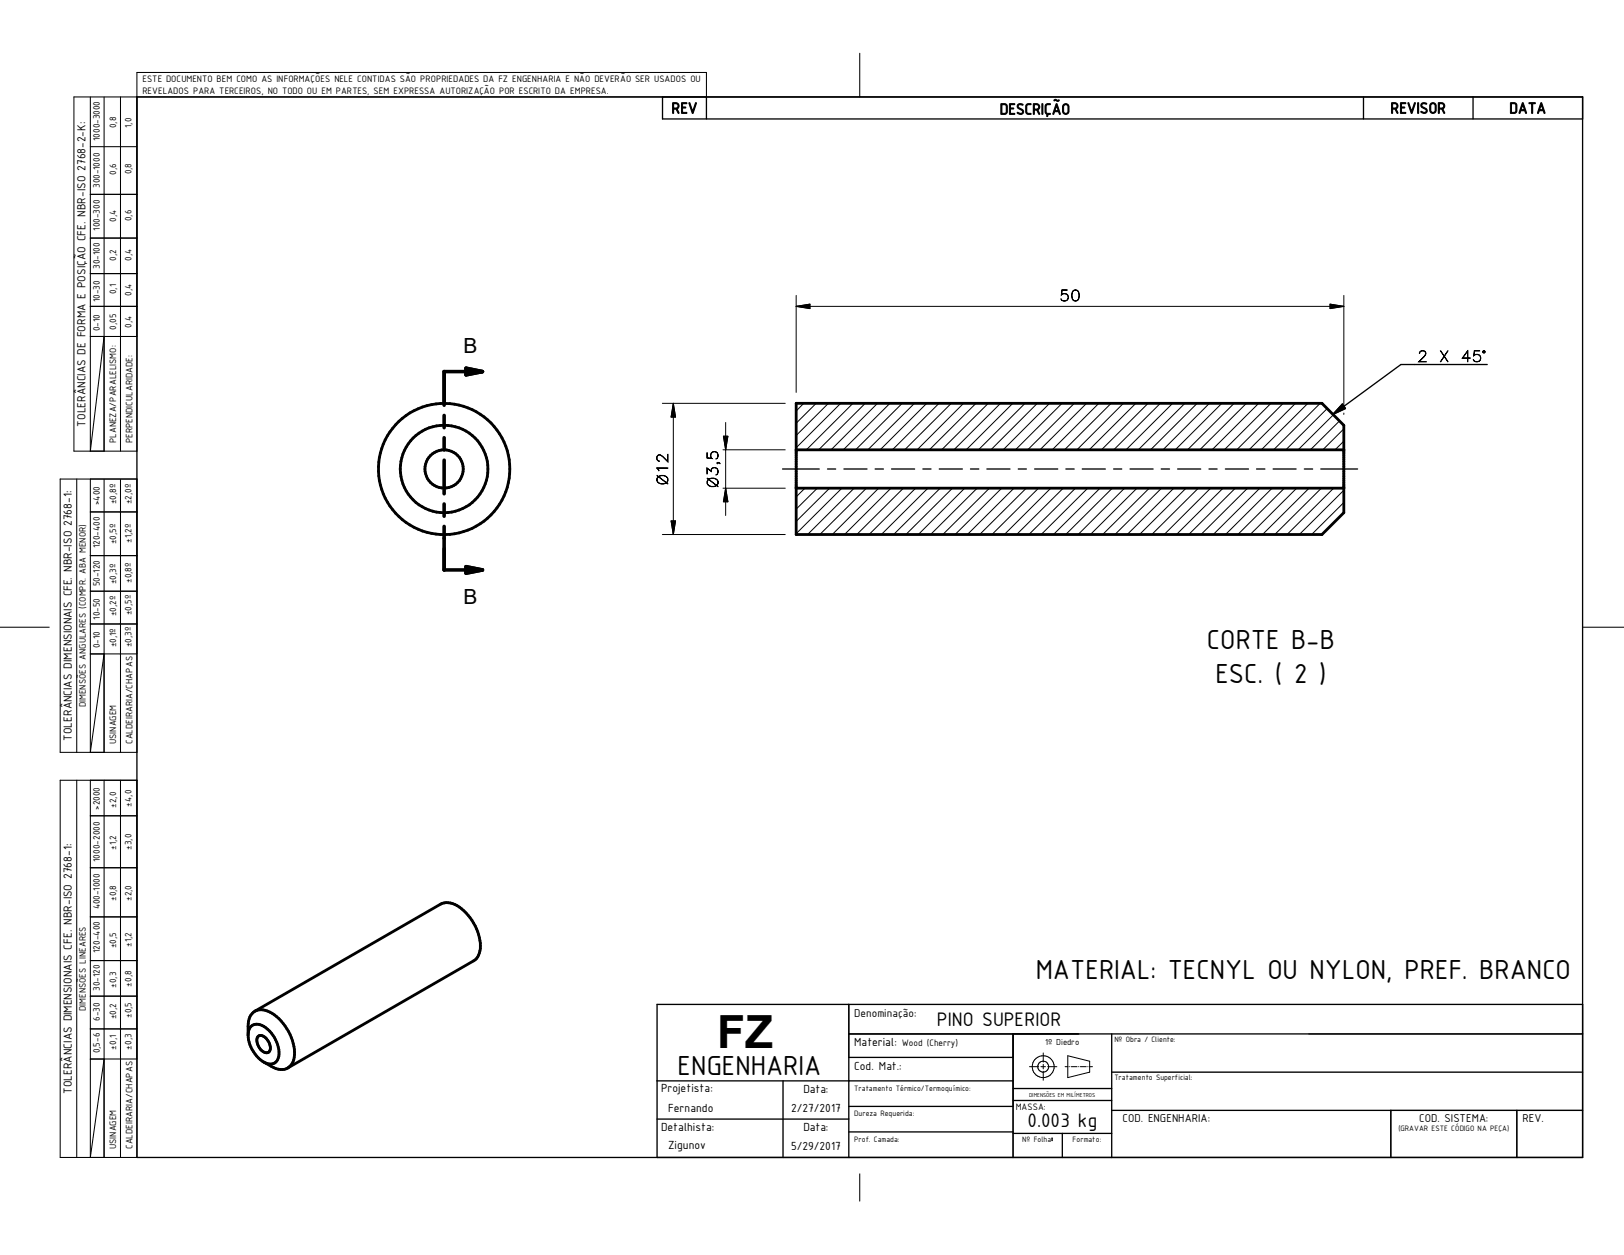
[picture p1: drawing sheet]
<svg xmlns="http://www.w3.org/2000/svg" width="279mm" height="216mm" viewBox="0 0 279 216" stroke-linecap="round" stroke-linejoin="round" font-family="sans-serif">
<g fill="none" stroke="#000" stroke-width=".48">
<path d="M137 69.4h90.4l3.8 3.8v15l-3.8 3.8h-90.4zM137 77.4h94.2M137 84h94.2M42.7 178.1v-1.6a2.43 2.43 0 0 1 2.2-2.8 6 6 0 0 1 4.4 3.3 6.8 6.8 0 0 1 1.1 5.7 2.24 2.24 0 0 1-3.3 1l-1.7-1M43.2 176.6a2.09 2.09 0 0 1 2.9 .5 5 5 0 0 1 1.7 5.2 1.68 1.68 0 0 1-2.7 .2 5.3 5.3 0 0 1-2.2-5.4zM43.9 174l31.9-18.5a3.5 3.5 0 0 1 4 1.2 8.4 8.4 0 0 1 2.8 6.9l-.4 1-.7 .7-32 18.4M44.5 178.2a1.6 1.6 0 0 1 1.8 1.3 1.03 1.03 0 0 1-.4 1.6 2.14 2.14 0 0 1-1.5-2.7z"/>
<circle cx="76.4" cy="80.7" r="3.3"/>
<circle cx="76.4" cy="80.7" r="7.5"/>
<circle cx="76.4" cy="80.7" r="11.3"/>
</g>
<g fill="none" stroke="#000" stroke-width=".18">
<path d="M12.7 16.7h108.8v-4.2h-97.9v65.1h-10.9zM15.5 16.7v60.9l2.4-19.7M17.9 16.7v60.9M20.7 16.7v60.9M147.9 9.2v7.5M15.5 25.2h8.1M15.5 33.4h8.1M15.5 57.9h8.1M15.5 47.1h8.1M15.5 41h8.1M15.5 52.7h8.1M10.4 82.4h13.2v47h-13.2z"/>
<path d="M13.2 82.4v47M15.5 82.4v47l2.4-16.9M15.5 95.6h8.1M15.5 88.1h8.1M17.9 82.5v46.9M20.7 82.5v46.9M0 107.9h8.5M15.5 112.5h8.1M15.5 107.3h8.1M15.5 101.7h8.1M272.3 107.9h7.1M10.4 134.2h13.2v64.9h-13.2z"/>
<path d="M13.2 134.2v64.9M15.5 134.2v64.9l2.4-16.9M17.9 134.2v64.9M20.7 134.2v64.9M15.5 140.3h8.1M15.5 149.3h8.1M15.5 157.7h8.1M15.5 165.3h8.1M15.5 171.4h8.1M15.5 177h8.1M146 177.9v4M174.3 177.9v4"/>
<path d="M15.5 182.2h8.1M147.9 201.9v4.7"/>
</g>
<g fill="none" stroke="#000" stroke-width=".23">
<path d="M23.6 16.7h248.7v182.4h-248.7zM114 16.7v3.8h158.3M121.5 16.7v3.8M234.6 16.7v3.8M253.4 16.7v3.8M230.9 69.5l.6 .8-2.2 1zM255.9 62.7h-14.9l-11.7 8.6M134.6 80.7h6.3M142.4 80.7h1.4M145.2 80.7h4M150.6 80.7h1.4M153.4 80.7h4"/>
<path d="M158.8 80.7h1.4M161.6 80.7h4M167 80.7h1.4M169.8 80.7h4M175.2 80.7h1.4M178 80.7h4M183.4 80.7h1.4M186.2 80.7h4M191.6 80.7h1.4M194.4 80.7h4M199.8 80.7h1.4M202.6 80.7h4"/>
<path d="M208 80.7h1.4M210.8 80.7h4M216.2 80.7h1.4M219 80.7h4M224.4 80.7h1.4M227.2 80.7h6.4M146 177.9h126.3M146 172.8v26.3M174.3 177.9v21.2M191.3 177.9v21.2M272.3 172.8h-159.3v26.3M113 185.9h61.3"/>
<path d="M113 192.5h33M134.7 185.9v13.2M146 194.7h28.3M146 190.3h28.3M146 181.9h28.3M174.3 195h17M174.3 189.3h17M174.3 187.3h17M182.8 195v4.1M191.3 191h81M191.3 184.4h81M239.3 191v8.1"/>
<path d="M261 191v8.1"/>
</g>
<g fill="none" stroke="#000" stroke-width=".17">
<path d="M137 52.7h94.2M137 52.7l2.3-.4v.8zM137 50.8v16.7M228.8 52.3l2.4 .4-2.4 .4zM231.2 50.8v19.2M114 69.4h21.1M115.8 69.4v22.6M115.8 69.4l.4 2.3h-.7zM124.4 77.4h10.7M124.5 75h.7l-.4 2.4zM124.8 72.7v16M138.3 69.4l-1.3 1.3"/>
<path d="M140.4 69.4l-3.4 3.4M142.5 69.4l-5.5 5.5M144.6 69.4l-7.6 7.6M146.7 69.4l-8 8M148.9 69.4l-8.1 8M151 69.4l-8 8M153.1 69.4l-8 8M155.2 69.4l-8 8M157.3 69.4l-8 8M159.4 69.4l-8 8M161.6 69.4l-8.1 8M163.7 69.4l-8.1 8"/>
<path d="M165.8 69.4l-8 8M167.9 69.4l-8 8M170 69.4l-8 8M172.1 69.4l-8 8M174.2 69.4l-8 8M176.4 69.4l-8.1 8M178.5 69.4l-8 8M180.6 69.4l-8 8M182.7 69.4l-8 8M184.8 69.4l-8 8M186.9 69.4l-8 8M189 69.4l-8 8"/>
<path d="M191.2 69.4l-8.1 8M193.3 69.4l-8 8M195.4 69.4l-8 8M197.5 69.4l-8 8M199.6 69.4l-8 8M201.7 69.4l-8 8M203.9 69.4l-8.1 8M206 69.4l-8 8M208.1 69.4l-8 8M210.2 69.4l-8 8M212.3 69.4l-8 8M214.4 69.4l-8 8"/>
<path d="M216.5 69.4l-8 8M218.7 69.4l-8.1 8M220.8 69.4l-8 8M222.9 69.4l-8 8M225 69.4l-8 8M227.1 69.4l-8 8M228.3 70.3l-7.1 7.1M229.4 71.4l-6.1 6M230.5 72.4l-5.1 5M231.2 75.9l-1.5 1.5M231.2 73.8l-3.6 3.6M231.2 71.1v.2"/>
<path d="M114 92h21.1M115.5 89.6h.7l-.4 2.4zM124.4 84h10.7M124.8 84l.4 2.3h-.7zM138.5 84l-1.5 1.5M140.6 84l-3.6 3.6M142.7 84l-5.7 5.7M144.8 84l-7.8 7.8M146.9 84l-8 8M149.1 84l-8.1 8M151.2 84l-8 8M153.3 84l-8 8"/>
<path d="M155.4 84l-8 8M157.5 84l-8 8M159.6 84l-8 8M161.8 84l-8.1 8M163.9 84l-8 8M166 84l-8 8M168.1 84l-8 8M170.2 84l-8 8M172.3 84l-8 8M174.4 84l-8 8M176.6 84l-8.1 8M178.7 84l-8 8"/>
<path d="M180.8 84l-8 8M182.9 84l-8 8M185 84l-8 8M187.1 84l-8 8M189.3 84l-8.1 8M191.4 84l-8 8M193.5 84l-8 8M195.6 84l-8 8M197.7 84l-8 8M199.8 84l-8 8M201.9 84l-8 8M204.1 84l-8.1 8"/>
<path d="M206.2 84l-8 8M208.3 84l-8 8M210.4 84l-8 8M212.5 84l-8 8M214.6 84l-8 8M216.7 84l-8 8M218.9 84l-8.1 8M221 84l-8 8M223.1 84l-8 8M225.2 84l-8 8M227.3 84l-8 8M229.4 84l-8 8"/>
<path d="M231.2 86.4l-5.5 5.6M231.2 84.3l-7.7 7.7M146 172.8v5.1M185.6 177.9h-11.3v21.2M225.2 177.9h47.1M177.1 183.5h1.6M179.1 183.5h.8M179.5 181.1v1.6M179.5 183.1v.8M179.5 184.3v1.5M180.2 183.5h1.6M183.2 183.5h.6"/>
<path d="M183.7 181.6l3.8 1v1.8l-3.8 1zM184 183.5h.1M184.3 183.5h1M185.6 183.5h.1M185.9 183.5h1M187.1 183.5h.1M187.4 183.5h.6M261 191v8.1M272.3 191h-33v8.1"/>
<circle cx="179.5" cy="183.5" r=".95"/>
<circle cx="179.5" cy="183.5" r="1.88"/>
</g>
<path d="M76.4 71.5v2.1M76.4 75.3v2.1M76.4 79.2v5.7M80.2 63.3l2.8 .6-2.8 .6zM83 63.9h-6.6v5.8M76.4 86.7v2.1M76.4 90.6v7.4h6.6M80.2 97.5l2.8 .5-2.8 .6z" fill="none" stroke="#000" stroke-width=".61"/>
<path d="M80.2 63.3l2.8 .6-2.8 .6zM80.2 97.5l2.8 .5-2.8 .6z" fill="#000" stroke="#000" stroke-width=".61"/>
<path d="M137 52.7l2.3-.4v.8zM228.8 52.3l2.4 .4-2.4 .4zM115.8 69.4l.4 2.3h-.7zM124.5 75h.7l-.4 2.4zM115.5 89.6h.7l-.4 2.4zM124.8 84l.4 2.3h-.7z" fill="#000" stroke="#000" stroke-width=".17"/>
<path d="M230.9 69.5l.6 .8-2.2 1z" fill="#000" stroke="#000" stroke-width=".23"/>
<text font-size="7.9" x="123.4" y="180.2">FZ</text>
<g font-size="5.1">
<text x="207.6" y="111.7">CORTE B-B</text>
<text x="209.1" y="117.5">ESC. ( 2 )</text>
<text x="178.2" y="168.5">MATERIAL: TECNYL OU NYLON, PREF. BRANCO</text>
<text x="116.6" y="185">ENGENHARIA</text>
</g>
<g font-size="3.6">
<text x="79.7" y="60.7">B</text>
<text x="79.7" y="103.9">B</text>
<text x="161.2" y="176.5">PINO SUPERIOR</text>
<text x="176.8" y="193.9">0.003 kg</text>
</g>
<g font-size="2.9">
<text x="115.5" y="19.5">REV</text>
<text x="172" y="19.7">DESCRIÇÃO</text>
<text x="239.2" y="19.5">REVISOR</text>
<text x="259.7" y="19.5">DATA</text>
</g>
<g font-size="2.6">
<text x="182.2" y="51.8">50</text>
<text x="243.8" y="62.2">2</text>
<text x="247.6" y="62.2">X</text>
<text x="251.3" y="62.2">45°</text>
</g>
<g font-size="2.5">
<text x="114.9" y="83.5" transform="rotate(-90 114.9 83.5)">Ø12</text>
<text x="123.5" y="84" transform="rotate(-90 123.5 84)">Ø3,5</text>
</g>
<g font-size="2.2">
<text x="14.7" y="73.4" transform="rotate(-90 14.7 73.4)">TOLERÂNCIAS DE FORMA E POSIÇÃO CFE. NBR-ISO 2768-2-K:</text>
<text x="12.4" y="127.4" transform="rotate(-90 12.4 127.4)">TOLERÂNCIAS DIMENSIONAIS CFE. NBR-ISO 2768-1:</text>
<text x="146.9" y="180">Material:</text>
<text x="146.9" y="184.1">Cod. Mat.:</text>
<text x="12.4" y="188.2" transform="rotate(-90 12.4 188.2)">TOLERÂNCIAS DIMENSIONAIS CFE. NBR-ISO 2768-1:</text>
<text x="113.7" y="187.8">Projetista:</text>
<text x="114.9" y="191.3">Fernando</text>
<text x="136.1" y="191.3">2/27/2017</text>
<text x="138.2" y="188">Data:</text>
<text x="113.7" y="194.6">Detalhista:</text>
<text x="114.9" y="197.7">Zigunov</text>
<text x="136.1" y="197.9">5/29/2017</text>
<text x="138.2" y="194.6">Data:</text>
</g>
<g font-size="2.1">
<text x="146.9" y="175">Denominação:</text>
<text x="193.1" y="193.1">COD. ENGENHARIA:</text>
<text x="244.1" y="193.1">COD. SISTEMA:</text>
<text x="261.9" y="193.1">REV.</text>
</g>
<g font-size="1.7">
<text x="24.5" y="14.1">ESTE DOCUMENTO BEM COMO AS INFORMAÇÕES NELE CONTIDAS SÃO PROPRIEDADES DA FZ ENGENHARIA E NÃO DEVERÃO SER USADOS OU</text>
<text x="24.5" y="16.1">REVELADOS PARA TERCEIROS, NO TODO OU EM PARTES, SEM EXPRESSA AUTORIZAÇÃO POR ESCRITO DA EMPRESA.</text>
<text x="20" y="22.1" transform="rotate(-90 20 22.1)">0,8</text>
<text x="22.6" y="22" transform="rotate(-90 22.6 22)">1,0</text>
<text x="17.2" y="24.3" transform="rotate(-90 17.2 24.3)">1000-3000</text>
<text x="17.2" y="32.4" transform="rotate(-90 17.2 32.4)">300-1000</text>
<text x="20" y="30.1" transform="rotate(-90 20 30.1)">0,6</text>
<text x="22.6" y="30" transform="rotate(-90 22.6 30)">0,8</text>
<text x="17.2" y="39.7" transform="rotate(-90 17.2 39.7)">100-300</text>
<text x="20" y="38.2" transform="rotate(-90 20 38.2)">0,4</text>
<text x="22.6" y="38" transform="rotate(-90 22.6 38)">0,6</text>
<text x="17.2" y="46.2" transform="rotate(-90 17.2 46.2)">30-100</text>
<text x="20" y="44.9" transform="rotate(-90 20 44.9)">0,2</text>
<text x="22.6" y="44.8" transform="rotate(-90 22.6 44.8)">0,4</text>
<text x="17.2" y="52" transform="rotate(-90 17.2 52)">10-30</text>
<text x="20" y="50.6" transform="rotate(-90 20 50.6)">0,1</text>
<text x="22.6" y="50.9" transform="rotate(-90 22.6 50.9)">0,4</text>
<text x="17.2" y="56.9" transform="rotate(-90 17.2 56.9)">0-10</text>
<text x="20" y="56.7" transform="rotate(-90 20 56.7)">0,05</text>
<text x="22.6" y="56.3" transform="rotate(-90 22.6 56.3)">0,4</text>
<text x="20" y="76.2" transform="rotate(-90 20 76.2)">PLANEZA/PARALELISMO:</text>
<text x="22.8" y="76.2" transform="rotate(-90 22.8 76.2)">PERPENDICULARIDADE:</text>
<text x="17.2" y="86.9" transform="rotate(-90 17.2 86.9)">&gt;400</text>
<text x="20" y="86.7" transform="rotate(-90 20 86.7)">±0,8º</text>
<text x="22.6" y="86.7" transform="rotate(-90 22.6 86.7)">±2,0º</text>
<text x="17.2" y="94.3" transform="rotate(-90 17.2 94.3)">120-400</text>
<text x="20" y="93.6" transform="rotate(-90 20 93.6)">±0,5º</text>
<text x="22.6" y="93.4" transform="rotate(-90 22.6 93.4)">±1,2º</text>
<text x="17.2" y="100.9" transform="rotate(-90 17.2 100.9)">50-120</text>
<text x="20" y="100.5" transform="rotate(-90 20 100.5)">±0,3º</text>
<text x="22.6" y="100.3" transform="rotate(-90 22.6 100.3)">±0,8º</text>
<text x="17.2" y="106.6" transform="rotate(-90 17.2 106.6)">10-50</text>
<text x="20" y="106" transform="rotate(-90 20 106)">±0,2º</text>
<text x="22.6" y="105.8" transform="rotate(-90 22.6 105.8)">±0,5º</text>
<text x="17.2" y="111.5" transform="rotate(-90 17.2 111.5)">0-10</text>
<text x="20" y="111.3" transform="rotate(-90 20 111.3)">±0,1º</text>
<text x="22.6" y="111.3" transform="rotate(-90 22.6 111.3)">±0,3º</text>
<text x="14.8" y="121.6" transform="rotate(-90 14.8 121.6)">DIMENSÕES ANGULARES (COMPR. ABA MENOR)</text>
<text x="20" y="128" transform="rotate(-90 20 128)">USINAGEM</text>
<text x="22.8" y="128" transform="rotate(-90 22.8 128)">CALDEIRARIA/CHAPAS</text>
<text x="17.2" y="139.3" transform="rotate(-90 17.2 139.3)">&gt;2000</text>
<text x="20" y="139" transform="rotate(-90 20 139)">±2,0</text>
<text x="22.6" y="138.8" transform="rotate(-90 22.6 138.8)">±4,0</text>
<text x="17.2" y="148.2" transform="rotate(-90 17.2 148.2)">1000-2000</text>
<text x="20" y="146.2" transform="rotate(-90 20 146.2)">±1,2</text>
<text x="22.6" y="146.2" transform="rotate(-90 22.6 146.2)">±3,0</text>
<text x="20" y="155" transform="rotate(-90 20 155)">±0,8</text>
<text x="22.6" y="155" transform="rotate(-90 22.6 155)">±2,0</text>
<text x="17.2" y="156.5" transform="rotate(-90 17.2 156.5)">400-1000</text>
<text x="17.2" y="163.9" transform="rotate(-90 17.2 163.9)">120-400</text>
<text x="20" y="163.1" transform="rotate(-90 20 163.1)">±0,5</text>
<text x="22.6" y="162.9" transform="rotate(-90 22.6 162.9)">±1,2</text>
<text x="14.8" y="173.9" transform="rotate(-90 14.8 173.9)">DIMENSÕES LINEARES</text>
<text x="17.2" y="170.5" transform="rotate(-90 17.2 170.5)">30-120</text>
<text x="20" y="169.9" transform="rotate(-90 20 169.9)">±0,3</text>
<text x="22.6" y="169.7" transform="rotate(-90 22.6 169.7)">±0,8</text>
<text x="17.2" y="175.6" transform="rotate(-90 17.2 175.6)">6-30</text>
<text x="20" y="175.3" transform="rotate(-90 20 175.3)">±0,2</text>
<text x="22.6" y="175.1" transform="rotate(-90 22.6 175.1)">±0,5</text>
<text x="155.2" y="180">Wood (Cherry)</text>
<text x="17.2" y="181.2" transform="rotate(-90 17.2 181.2)">0,5-6</text>
<text x="20" y="180.5" transform="rotate(-90 20 180.5)">±0,1</text>
<text x="22.6" y="180.5" transform="rotate(-90 22.6 180.5)">±0,3</text>
<text x="174.8" y="190.9">MASSA:</text>
<text x="20" y="197.7" transform="rotate(-90 20 197.7)">USINAGEM</text>
<text x="22.8" y="197.7" transform="rotate(-90 22.8 197.7)">CALDEIRARIA/CHAPAS</text>
</g>
<text font-size="1.6" x="179.8" y="179.8">1º Diedro</text>
<g font-size="1.5">
<text x="191.7" y="179.3">Nº Obra / Cliente:</text>
<text x="191.7" y="185.8">Tratamento Superficial:</text>
<text x="146.9" y="187.7">Tratamento Térmico/Termoquímico:</text>
<text x="146.9" y="192">Dureza Requerida:</text>
<text x="146.9" y="196.4">Prof. Camada:</text>
<text x="175.9" y="196.4">Nº Folha</text>
<text x="184.5" y="196.4">Formato:</text>
<text x="240.6" y="194.6">(GRAVAR ESTE CÓDIGO NA PEÇA)</text>
</g>
<text font-size="1.3" x="180.8" y="196.4">:</text>
<text font-size="1.1" x="177.1" y="188.7">DIMENSÕES EM MILÍMETROS</text>
</svg>
